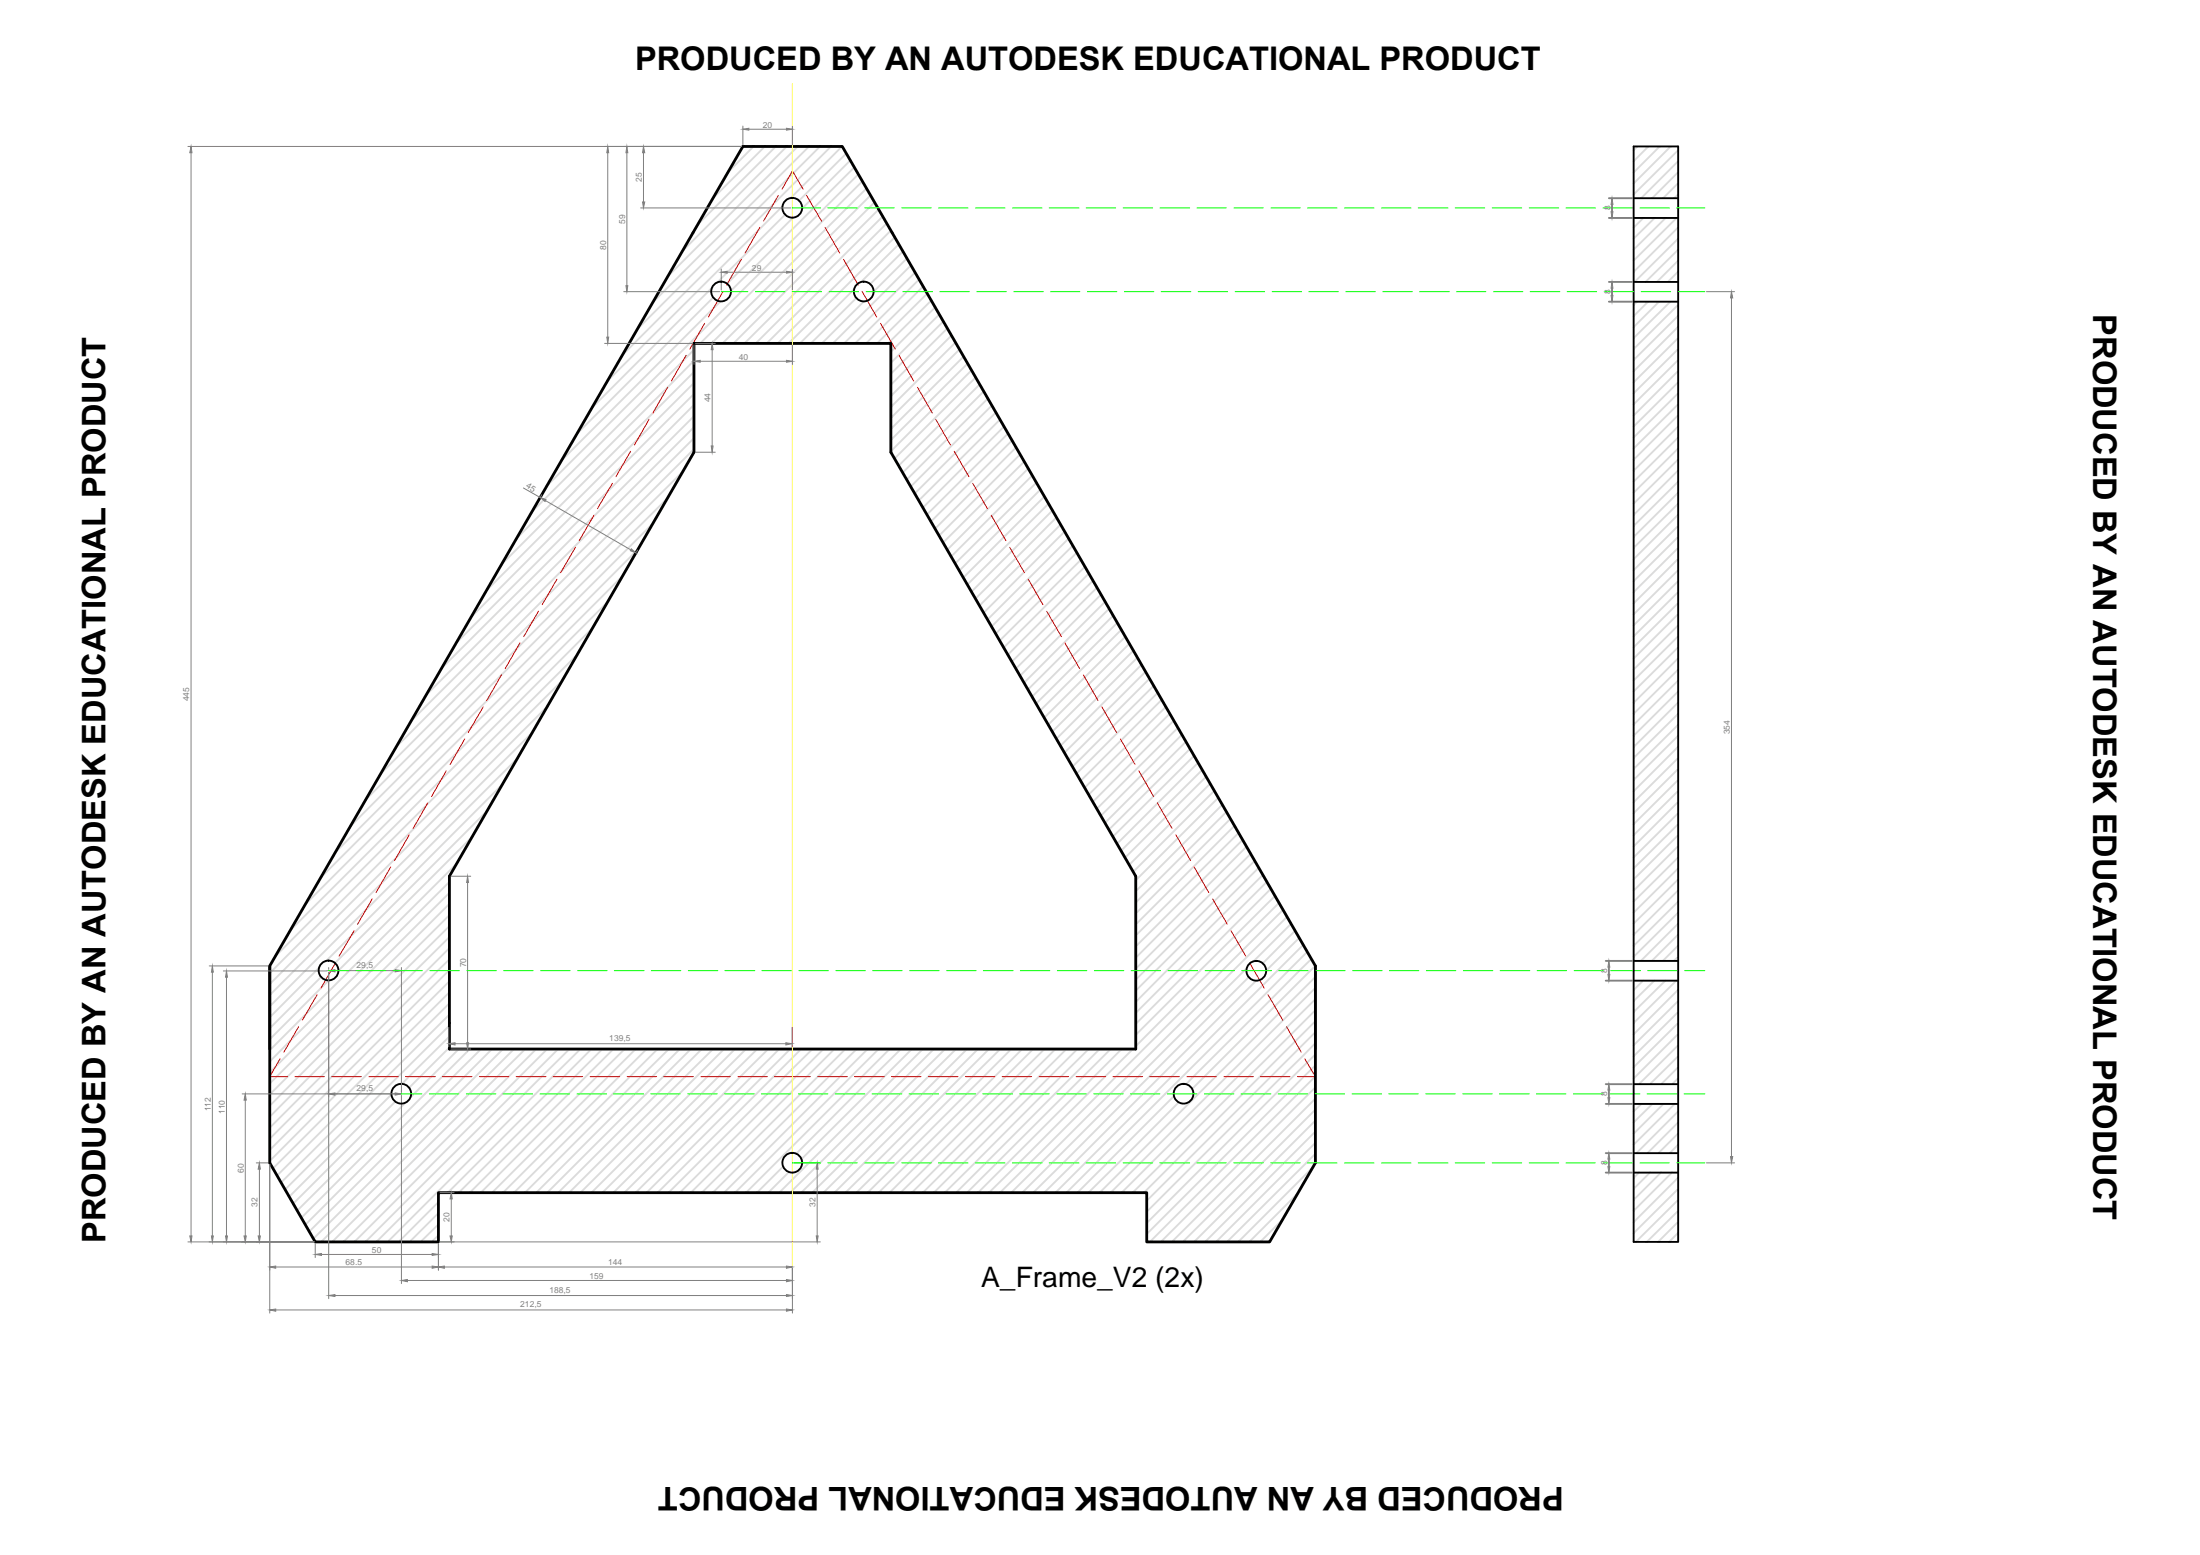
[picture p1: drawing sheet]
<svg xmlns="http://www.w3.org/2000/svg" width="297mm" height="210mm" viewBox="0 0 297 210" stroke-linecap="round" stroke-linejoin="round" font-family="sans-serif">
<!-- layer: 0 -->
<g fill="none" stroke="#dbdbdb" stroke-width=".25">
<path d="M101.7 19.8l-3.4 3.5M103.3 19.8l-7.1 7M104.7 19.8l-10.5 10.5M106.2 19.8l-14 14.1M107.7 19.8l-17.6 17.6M109.2 19.8l-21.1 21.1M110.7 19.8l-24.7 24.7M112.2 19.8l-28.2 28.2M113.7 19.8l-7 7M221.1 19.8l-.5 .5M222.6 19.8l-2 2M224.1 19.8l-3.5 3.5"/>
<path d="M225.6 19.8l-5 5M96.2 38.8l-16.3 16.2M105.7 27.8l-23.7 23.7M106 29l-9.3 9.2M107 29.4l-8.9 8.9M114.3 20.7l-6.4 6.4M114.8 21.6l-6.5 6.5M115.3 22.6l-16.6 16.6M115.4 39l-7.4 7.4M115.9 23.5l-42.1 42.1M116.4 24.5l-21.9 21.9M117 25.4l-20.9 21"/>
<path d="M117.5 26.4l-19.9 20M118.1 27.3l-19.1 19.1M118.6 28.3l-18.1 18.1M119.2 29.2l-17.2 17.2M119.7 30.1l-16.2 16.3M120.3 31.1l-15.3 15.3M120.8 32l-14.3 14.4M121.3 33l-5.1 5.1M121.9 34l-4.4 4.4M122.4 34.9l-4.4 4.5M123 35.8l-10.5 10.6M123.5 36.8l-9.5 9.6"/>
<path d="M124.1 37.7l-8.6 8.7M124.6 38.7l-7.7 7.7M125.2 39.6l-6.8 6.8M221.9 29.4l-1.3 1.3M223.4 29.4l-2.8 2.8M224.9 29.4l-4.3 4.3M226.4 29.4l-5.8 5.8M226.6 20.3l-6 5.9M226.6 21.8l-5 5M226.6 23.2l-3.5 3.6M226.6 24.7l-2 2.1M226.6 26.2l-.6 .6"/>
<path d="M226.6 30.7l-6 6M226.6 32.2l-5.9 5.9M226.6 33.7l-4.4 4.4M226.6 35.2l-2.9 2.9M226.6 36.7l-1.4 1.4M93.7 47.2l-21.9 21.9M93.7 48.7l-24 24M93.7 50.2l-26 26M93.7 51.7l-28 28M93.7 53.2l-30.1 30.1M93.7 54.7l-32.1 32.1M93.7 56.2l-34.2 34.1"/>
<path d="M93.7 57.7l-36.2 36.2M93.7 59.1l-38.2 38.3M96.3 40.2l-18.4 18.3M97.3 40.7l-21.4 21.4M115.6 40.2l-6.1 6.2M116.6 40.7l-5.6 5.7M125.7 40.6l-5.8 5.8M126.3 41.5l-6 6M126.8 42.5l-6.5 6.5M127.4 43.4l-7.1 7.1M127.9 44.3l-7.6 7.6M128.5 45.3l-8.2 8.2"/>
<path d="M129 46.2l-8.7 8.7M129.6 47.2l-9.3 9.2M130.1 48.1l-9.8 9.8M130.7 49.1l-10.4 10.3M131.2 50l-10.9 10.9M131.7 51l-10.9 10.9M132.3 51.9l-11 11M132.8 52.8l-10.9 11M133.4 53.8l-11 10.9M133.9 54.7l-10.9 11M134.5 55.7l-11 10.9M135 56.6l-10.9 11"/>
<path d="M135.6 57.6l-11 10.9M136.1 58.5l-10.9 11M136.6 59.5l-10.9 10.9M221 40.7l-.4 .4M222.5 40.7l-1.9 2M224 40.7l-3.4 3.5M225.5 40.7l-4.9 4.9M226.6 41.1l-6 6M226.6 42.6l-6 6M226.6 44.1l-6 6M226.6 45.6l-6 6M226.6 47.1l-6 6"/>
<path d="M226.6 48.6l-6 6M226.6 50.1l-6 6M226.6 51.6l-6 6M226.6 53.1l-6 6M226.6 54.6l-6 5.9M226.6 56l-6 6.1M226.6 57.6l-6 5.9M226.6 59.1l-6 5.9M84.1 77.7l-40.9 40.8M86.1 74.2l-40.8 40.8M88.2 70.7l-40.9 40.8M90.2 67.1l-40.8 40.9"/>
<path d="M92.3 63.6l-40.9 40.8M93.7 60.6l-40.3 40.3M137.2 60.4l-10.9 11M137.7 61.3l-10.9 11M138.3 62.3l-10.9 10.9M138.8 63.2l-10.9 11M139.4 64.2l-11 10.9M139.9 65.2l-10.9 10.9M140.5 66.1l-11 10.9M141 67l-10.9 11M141.6 68l-11 10.9M142.1 68.9l-10.9 11"/>
<path d="M142.6 69.9l-10.9 10.9M143.2 70.8l-10.9 10.9M143.7 71.8l-10.9 10.9M144.3 72.7l-11 11M144.8 73.7l-10.9 10.9M145.4 74.6l-11 11M145.9 75.6l-10.9 10.9M146.5 76.5l-11 10.9M147 77.4l-10.9 11M147.5 78.4l-10.9 10.9M148.1 79.3l-10.9 11M226.6 60.5l-6 6"/>
<path d="M226.6 62l-6 6M226.6 63.5l-6 6M226.6 65l-6 6M226.6 66.5l-6 6M226.6 68l-6 6M226.6 69.5l-6 6M226.6 71l-6 6M226.6 72.5l-6 5.9M226.6 74l-6 5.9M226.6 75.4l-6 6M226.6 77l-6 5.9M226.6 78.4l-6 6"/>
<path d="M226.6 79.9l-6 6M71.9 98.9l-35.5 35.4M73.9 95.3l-37.5 37.5M76 91.8l-39.6 39.6M78 88.3l-40.9 40.8M80 84.8l-40.8 40.8M82.1 81.2l-40.9 40.9M148.6 80.3l-10.9 10.9M149.2 81.2l-10.9 11M149.7 82.2l-10.9 10.9M150.3 83.1l-11 11M150.8 84.1l-10.9 10.9"/>
<path d="M151.4 85l-11 10.9M151.9 85.9l-10.9 11M152.5 86.9l-11 10.9M153 87.8l-10.9 11M153.6 88.8l-11 10.9M154.1 89.7l-10.9 11M154.7 90.7l-11 10.9M155.2 91.6l-11 11M155.8 92.6l-11 10.9M156.3 93.5l-11 10.9M156.9 94.4l-11 11M157.4 95.4l-11 10.9"/>
<path d="M157.9 96.4l-10.9 10.9M158.5 97.3l-11 10.9M159 98.3l-10.9 10.9M159.6 99.2l-11 10.9M226.6 81.4l-6 6M226.6 82.9l-6 6M226.6 84.4l-6 6M226.6 85.9l-6 6M226.6 87.4l-6 5.9M226.6 88.9l-6 6M226.6 90.4l-6 6M226.6 91.9l-6 5.9"/>
<path d="M226.6 93.3l-6 6M226.6 94.8l-6 6M226.6 96.4l-6 5.9M226.6 97.8l-6 6M226.6 99.3l-6 6M60.7 119l-24.3 24.3M61.7 116.5l-25.3 25.3M63.7 113l-18 18M65.8 109.5l-20.6 20.5M67.8 105.9l-23.8 23.9M69.8 102.4l-33.4 33.4M160.1 100.1l-10.9 11"/>
<path d="M160.7 101.1l-11 10.9M161.2 102l-10.9 10.9M161.8 103l-11 10.9M162.3 103.9l-10.9 11M162.8 104.9l-10.9 10.9M163.4 105.8l-10.9 11M163.9 106.8l-10.9 10.9M164.5 107.7l-11.2 11.1M165 108.6l-11.7 11.7M165.6 109.6l-12.3 12.2M166.1 110.5l-12.8 12.8M166.7 111.5l-13.4 13.3"/>
<path d="M167.2 112.4l-13.9 13.9M167.8 113.4l-14.5 14.4M168.3 114.3l-15 15M168.8 115.3l-15.5 15.5M169.4 116.2l-16.1 16M169.9 117.1l-16.6 16.6M170.5 118.1l-17.2 17.2M171 119l-17.7 17.7M171.6 120l-18.3 18.2M226.6 100.8l-6 6M226.6 102.3l-6 6M226.6 103.8l-6 6"/>
<path d="M226.6 105.3l-6 6M226.6 106.8l-6 5.9M226.6 108.2l-6 6.1M226.6 109.8l-6 5.9M226.6 111.3l-6 5.9M226.6 112.7l-6 6M226.6 114.2l-6 6M226.6 115.7l-6 6M226.6 117.2l-6 6M226.6 118.7l-6 6M43.1 130.6l-6.7 6.7M43.4 131.9l-7 6.9"/>
<path d="M44.3 132.4l-7.9 7.9M60.7 120.5l-24.3 24.3M60.7 122l-24.3 24.3M60.7 123.5l-24.3 24.2M60.7 125l-24.3 24.3M60.7 126.5l-24.3 24.2M60.7 128l-24.3 24.2M60.7 129.5l-24.3 24.2M60.7 131l-24.3 24.2M60.7 139.9l-6.5 6.4M60.7 132.5l-24.3 24.2M60.7 133.9l-23.9 23.8"/>
<path d="M60.7 135.4l-23.3 23.3M60.7 136.9l-22.8 22.7M60.7 138.4l-22.2 22.2M168.3 130.7l-30.3 30.3M168.6 131.9l-29.1 29.1M169.6 132.4l-28.6 28.6M172.1 120.9l-18.8 18.8M172.7 121.9l-19.4 19.3M173.2 122.8l-38.2 38.2M173.8 123.8l-37.3 37.2M174.3 124.7l-5.1 5.1M174.9 125.6l-4.4 4.4"/>
<path d="M175.4 126.6l-4.4 4.5M176 127.6l-33.5 33.4M176.5 128.5l-32.5 32.5M177.1 129.5l-17 16.9M177.6 130.4l-16.6 16.6M177.6 131.9l-29.1 29.1M177.6 133.4l-27.6 27.6M177.6 134.9l-26.2 26.1M177.6 136.4l-24.7 24.6M177.6 137.8l-23.2 23.2M177.6 139.3l-22.8 22.8M221.8 132.4l-1.2 1.2"/>
<path d="M223.4 132.4l-2.8 2.7M224.8 132.4l-4.2 4.2M226.3 132.4l-5.7 5.7M226.6 120.2l-6 6M226.6 121.7l-6 6M226.6 123.2l-6 6M226.6 124.7l-5.1 5M226.6 126.2l-3.6 3.5M226.6 127.6l-2.1 2.1M226.6 129.2l-.6 .5M226.6 133.6l-6 6M226.6 135.1l-6 6"/>
<path d="M226.6 136.6l-6 6M226.6 138.1l-6 6M226.6 139.6l-6 6M52.8 147.7l-13.8 13.8M53.4 148.7l-13.8 13.8M54.7 148.9l-14.6 14.5M60.7 141.4l-5.5 5.5M61.9 141.6l-6.5 6.5M63.4 141.6l-22.7 22.8M65 141.6l-23.8 23.7M66.4 141.6l-24.6 24.6M67.9 141.6l-25.6 25.6"/>
<path d="M69.4 141.6l-26 26M70.9 141.6l-26.1 26M72.4 141.6l-26 26M73.9 141.6l-26 26M75.4 141.6l-26.1 26M76.9 141.6l-26.1 26M78.4 141.6l-26.1 26M79.9 141.6l-19.4 19.4M81.3 141.6l-19.4 19.4M82.8 141.6l-19.4 19.4M84.3 141.6l-19.4 19.4M85.8 141.6l-19.4 19.4"/>
<path d="M87.3 141.6l-19.4 19.4M88.8 141.6l-19.4 19.4M90.3 141.6l-19.4 19.4M91.8 141.6l-19.4 19.4M93.3 141.6l-19.4 19.4M94.8 141.6l-19.4 19.4M96.3 141.6l-19.5 19.4M97.8 141.6l-19.4 19.4M99.2 141.6l-19.3 19.4M100.7 141.6l-19.4 19.4M102.2 141.6l-19.4 19.4M103.7 141.6l-19.4 19.4"/>
<path d="M105.2 141.6l-19.4 19.4M105.8 157.4l-3.6 3.6M106.5 158.2l-2.8 2.8M106.7 141.6l-19.4 19.4M108.2 141.6l-19.4 19.4M109.7 141.6l-19.4 19.4M111.2 141.6l-19.4 19.4M112.7 141.6l-19.4 19.4M114.1 141.6l-19.3 19.4M115.7 141.6l-19.5 19.4M117.2 141.6l-19.4 19.4M118.6 141.6l-19.4 19.4"/>
<path d="M120.1 141.6l-19.4 19.4M121.6 141.6l-14.1 14.1M123.1 141.6l-14.9 14.9M124.6 141.6l-19.4 19.4M126.1 141.6l-19.4 19.4M127.6 141.6l-19.4 19.4M129.1 141.6l-19.4 19.4M130.6 141.6l-19.4 19.4M132.1 141.6l-19.4 19.4M133.5 141.6l-19.4 19.4M135.1 141.6l-19.5 19.4M136.5 141.6l-19.3 19.4"/>
<path d="M138 141.6l-19.4 19.4M139.5 141.6l-19.4 19.4M141 141.6l-19.4 19.4M142.5 141.6l-19.4 19.4M144 141.6l-19.4 19.4M145.5 141.6l-19.4 19.4M147 141.6l-19.4 19.4M148.5 141.6l-19.4 19.4M150 141.6l-19.4 19.4M151.4 141.6l-19.3 19.4M153 141.6l-19.5 19.4M158.5 148l-13 13"/>
<path d="M159.1 148.8l-12.1 12.2M177.3 157.6l-10.1 10M177.6 145.3h.1M177.6 140.8l-22.8 22.8M177.6 142.3l-22.8 22.8M177.6 143.8l-22.8 22.8M177.6 145.3l-22.3 22.3M177.6 146.8l-20.9 20.8M177.6 148.3l-19.4 19.3M177.6 149.8l-17.9 17.8M177.6 151.3l-16.4 16.3M177.6 152.7l-14.9 14.9"/>
<path d="M177.6 154.3l-13.4 13.3M177.6 155.7l-11.9 11.9M221.3 158.3l-.7 .7M221.6 149l-1 1M222.8 158.3l-2.2 2.2M223.1 149l-2.5 2.5M224.3 158.3l-3.7 3.7M224.6 149l-4 4M225.7 158.3l-5.1 5.1M226.1 149l-5.5 5.5M226.6 141.1l-5.3 5.2M226.6 142.6l-3.8 3.7"/>
<path d="M226.6 144.1l-2.3 2.2M226.6 145.5l-.8 .8M226.6 150l-5.6 5.7M226.6 151.5l-4.2 4.2M226.6 153l-2.7 2.7M226.6 154.5l-1.2 1.2M226.6 159l-6 6M59.2 162.3l-5.4 5.3M59.2 163.7l-3.9 3.9M59.2 165.3l-2.4 2.3M59.2 166.8l-.9 .8M173.2 164.6l-3 3"/>
<path d="M175.2 161.1l-6.5 6.5M226.6 160.5l-6 6M226.6 162l-5.7 5.6M226.6 163.4l-4.3 4.2M226.6 164.9l-2.7 2.7M226.6 166.4l-1.2 1.2"/>
</g>
<path d="M93.7 46.4h26.6v14.6l33 57.3v23.3h-92.6v-23.3l33-57.3zM36.4 130.4v26.6l6.2 10.6h16.6v-6.6h95.6v6.6h16.6l6.2-10.6v-26.6l-63.9-110.6h-13.4l-63.9 110.6v11.2" fill="none" stroke="#000" stroke-width=".38"/>
<g fill="none" stroke="#f00" stroke-width=".14">
<path d="M97.6 39.3l-2 3.5M100.1 35l-2 3.5M102.6 30.7l-2 3.5M105.1 26.4l-2 3.4M105.6 25.5l1.4-2.4 1.4 2.4M108.9 26.4l2 3.4M111.4 30.7l2 3.5M113.9 35l2 3.5M116.4 39.3l2 3.5M87.6 56.6l-1.9 3.5M90.1 52.3l-1.9 3.5M92.6 48l-2 3.4"/>
<path d="M95.1 43.6l-2 3.5M118.9 43.6l2 3.5M121.4 48l2 3.4M123.9 52.3l2 3.5M126.3 56.6l2 3.5M75.2 78.2l-2 3.4M77.7 73.9l-2 3.4M80.2 69.6l-2 3.4M82.7 65.2l-2 3.5M85.1 60.9l-1.9 3.4M128.8 60.9l2 3.4M131.3 65.2l2 3.5"/>
<path d="M133.8 69.6l2 3.4M136.3 73.9l2 3.4M138.8 78.2l2 3.4M62.8 99.7l-2 3.5M65.2 95.4l-2 3.5M67.7 91.1l-2 3.5M70.2 86.8l-2 3.5M72.7 82.5l-2 3.4M141.3 82.5l2 3.4M143.8 86.8l2 3.5M146.3 91.1l2 3.5M148.8 95.4l2 3.5"/>
<path d="M151.3 99.7l2 3.5M52.8 117l-2 3.5M55.3 112.7l-2 3.5M57.8 108.4l-2 3.4M60.3 104.1l-2 3.4M153.8 104.1l2 3.4M156.3 108.4l2 3.4M158.8 112.7l2 3.5M161.2 117l2 3.5M40.3 138.6l-2 3.4M42.8 134.3l-2 3.4M45.3 130l-2 3.4"/>
<path d="M47.8 125.6l-2 3.5M50.3 121.3l-2 3.5M163.7 121.3l2 3.5M166.2 125.6l2 3.5M168.7 130l2 3.4M171.2 134.3l2 3.4M173.7 138.6l2 3.4M37.8 142.9l-1.4 2.4h2.4M39.8 145.3h4M44.8 145.3h4M49.8 145.3h4M54.8 145.3h4"/>
<path d="M59.7 145.3h4M64.7 145.3h4M69.7 145.3h4M74.7 145.3h4M79.7 145.3h4M84.7 145.3h4M89.6 145.3h4M94.6 145.3h4M99.6 145.3h4M104.6 145.3h4.8M110.4 145.3h4M115.4 145.3h4"/>
<path d="M120.4 145.3h3.9M125.4 145.3h3.9M130.4 145.3h3.9M135.3 145.3h4M140.3 145.3h4M145.3 145.3h4M150.3 145.3h4M155.3 145.3h3.9M160.2 145.3h4M165.2 145.3h4M170.2 145.3h4M176.2 142.9l1.4 2.4h-2.4"/>
</g>
<path d="M177.6 130.4v11.2" fill="none" stroke="#000" stroke-width=".3"/>
<path d="M107 11.3v159.7" fill="none" stroke="#ff0" stroke-width=".14"/>
<g fill="none" stroke="#808080" stroke-width=".14">
<path d="M25.4 19.8h74.7M100.3 17v2.6M101.1 17.4h5.1M107 17v2.6M25.8 20.6v146.2M82.1 20.6v24.9M84.2 39.4h13M84.6 20.6v18M86.5 28.1h20.3M86.9 20.6v6.7M97.4 36.3v2.9M98.2 36.7h8"/>
<path d="M107 36.3v2.9M230.4 39.4h3.8M81.6 46.4h11.9M93.7 46.6v2.6M93.9 46.4h2.7M94.5 48.8h11.7M96.2 47.2v13M107 46.6v2.6M233.8 40.2v115.9M70.7 65.9l2.2 1.2M73.1 66.8l-.1 .3M73.6 67.6l11.5 6.6"/>
<path d="M86.1 74.3l-.1 .2M93.9 61h2.7M60.9 118.3h2.7M63.1 119.1v21.7M28.3 130.4h7.9M28.7 131.2v35.6M30.2 131.1h14M30.6 131.9v34.9M44.4 130.6v.3M44.4 131.3v44M45.2 131h8.2M54.2 130.6v16.8"/>
<path d="M60.6 138.7v2.6M106.9 138.7v2.6M32.7 147.7h21.3M33.1 148.5v18.3M34.6 157h1.6M35 157.8v9M36.4 157.2v20M54.2 147.9v25.4M60.9 141.6h2.7M61.4 140.9h44.7M107.2 157h3.6M110.3 157.8v9"/>
<path d="M230.4 157h3.8M25.4 167.6h17M37.2 171h21.1M37.2 176.8h69M42.6 167.9v1.9M43.4 169.3h14.9M45.2 174.9h61M55 172.8h51.2M59.2 167.9v3.6M59.4 167.6h51.4M59.4 161h1.9M60 171h46.2"/>
<path d="M60.9 161.8v5M107 171.2v6"/>
</g>
<g fill="#808080" stroke="#808080" stroke-width=".14">
<path d="M60.8 166.8h.3l-.2 .8z"/>
<path d="M60.9 161l.2 .8h-.3z"/>
<path d="M58.3 169.2l.9 .1-.9 .2z"/>
<path d="M42.6 169.3l.8-.1v.3z"/>
<path d="M36.4 171l.8-.1v.3z"/>
<path d="M58.3 170.9l.9 .1-.9 .2z"/>
<path d="M35 157l.2 .8h-.3z"/>
<path d="M34.9 166.8h.3l-.2 .8z"/>
<path d="M54.2 172.8l.8-.1v.3z"/>
<path d="M106.2 172.7l.8 .1-.8 .2z"/>
<path d="M106.2 170.9l.8 .1-.8 .2z"/>
<path d="M59.2 171l.8-.1v.3z"/>
<path d="M44.4 174.9l.8-.1v.2z"/>
<path d="M106.2 174.8l.8 .1-.8 .1z"/>
<path d="M36.4 176.8l.8-.1v.3z"/>
<path d="M106.2 176.7l.8 .1-.8 .2z"/>
<path d="M33.1 147.7l.1 .8h-.3z"/>
<path d="M32.9 166.8h.3l-.1 .8z"/>
<path d="M30.6 131.1l.1 .8h-.2z"/>
<path d="M30.5 166.8h.2l-.1 .8z"/>
<path d="M28.7 130.4l.1 .8h-.3z"/>
<path d="M28.5 166.8h.3l-.1 .8z"/>
<path d="M110.3 157l.2 .8h-.3z"/>
<path d="M110.2 166.8h.3l-.2 .8z"/>
<path d="M60.6 140.9l.8-.1v.3z"/>
<path d="M106.1 140.8l.8 .1-.8 .2z"/>
<path d="M63.1 118.3l.2 .8h-.3z"/>
<path d="M63 140.8h.3l-.2 .8z"/>
<path d="M44.4 131l.8-.1v.3z"/>
<path d="M53.4 130.9l.8 .1-.8 .2z"/>
<path d="M44.4 147.7l.8-.2v.3z"/>
<path d="M53.4 147.5l.8 .2-.8 .1z"/>
<path d="M25.8 19.8l.1 .8h-.3z"/>
<path d="M25.6 166.8h.3l-.1 .8z"/>
<path d="M96.2 46.4l.1 .8h-.3z"/>
<path d="M96 60.2h.3l-.1 .8z"/>
<path d="M93.7 48.8l.8-.2v.3z"/>
<path d="M106.2 48.6l.8 .2-.8 .1z"/>
<path d="M81.9 45.5h.3l-.1 .9z"/>
<path d="M82.1 19.8l.1 .8h-.3z"/>
<path d="M97.4 36.7l.8-.1v.3z"/>
<path d="M106.2 36.6l.8 .1-.8 .2z"/>
<path d="M84.5 38.6h.3l-.2 .8z"/>
<path d="M84.6 19.8l.2 .8h-.3z"/>
<path d="M86.8 27.3h.3l-.2 .8z"/>
<path d="M86.9 19.8l.2 .8h-.3z"/>
<path d="M100.3 17.4l.8-.1v.3z"/>
<path d="M106.2 17.3l.8 .1-.8 .2z"/>
<path d="M217.6 26.8l.2 .8h-.3z"/>
<path d="M217.5 28.6h.3l-.2 .8z"/>
<path d="M217.6 38.1l.2 .8h-.3z"/>
<path d="M217.5 39.9h.3l-.2 .8z"/>
<path d="M217.1 131.5h.3l-.2 .9z"/>
<path d="M217.2 129.7l.2 .9h-.3z"/>
<path d="M217.2 146.3l.2 .9h-.3z"/>
<path d="M217.1 148.2h.3l-.2 .8z"/>
<path d="M217.1 157.5h.3l-.2 .8z"/>
<path d="M217.2 155.7l.2 .8h-.3z"/>
<path d="M85.2 74.1l.7 .5-.8-.3z"/>
<path d="M72.9 67.1l.8 .3-.1 .3z"/>
<path d="M233.7 156.1h.2l-.1 .9z"/>
<path d="M233.8 39.4l.1 .8h-.2z"/>
</g>
<g fill="none" stroke="#000" stroke-width=".25">
<path d="M220.6 19.8h6v147.8h-6zM220.6 26.8h6M220.6 29.4h6M220.6 38.1h6M220.6 40.7h6M220.6 129.7h6M220.6 132.4h6M220.6 149h6M220.6 155.7h6M220.6 146.3h6M220.6 158.3h6"/>
<circle cx="97.4" cy="39.3" r="1.33"/>
<circle cx="107" cy="28" r="1.33"/>
<circle cx="116.6" cy="39.3" r="1.33"/>
<circle cx="44.4" cy="131" r="1.33"/>
<circle cx="169.6" cy="131" r="1.33"/>
<circle cx="54.2" cy="147.6" r="1.33"/>
<circle cx="107" cy="157" r="1.33"/>
<circle cx="159.8" cy="147.6" r="1.33"/>
</g>
<g fill="none" stroke="#0f0" stroke-width=".14">
<path d="M97.4 39.4h3.6M102 39.4h4M106.9 39.4h4M107 28.1h3.8M111.8 28.1h4M111.9 39.4h4M116.8 28.1h3.9M116.9 39.4h4M121.8 28.1h3.9M121.9 39.4h4M126.7 28.1h4M126.9 39.4h4"/>
<path d="M131.7 28.1h4M131.9 39.4h4M136.7 28.1h4M136.9 39.4h4M141.7 28.1h4M141.8 39.4h4M146.7 28.1h3.9M146.8 39.4h4M151.7 28.1h3.9M151.8 39.4h4M156.6 28.1h4M156.8 39.4h4"/>
<path d="M161.6 28.1h4M161.8 39.4h3.9M166.6 28.1h4M166.8 39.4h3.9M171.6 28.1h4M171.8 39.4h3.9M176.5 28.1h4M176.7 39.4h4M181.5 28.1h4M181.7 39.4h4M186.5 28.1h4M186.7 39.4h4"/>
<path d="M191.5 28.1h4M191.7 39.4h4M196.5 28.1h4M196.7 39.4h3.9M201.5 28.1h4M201.6 39.4h4M206.5 28.1h4M206.6 39.4h4M211.4 28.1h4M211.6 39.4h4M216.4 28.1h4M216.6 39.4h4"/>
<path d="M221.4 28.1h4M221.6 39.4h4M226.4 28.1h3.8M226.5 39.4h3.7M44.4 131h2.7M48.1 131h4M53.1 131h3.9M58.1 131h3.9M63 131h4M68 131h4M73 131h4M78 131h4"/>
<path d="M82.9 131h4.1M87.9 131h4M92.9 131h4M97.9 131h4M102.9 131h4M107.9 131h4M112.9 131h4M117.8 131h4M122.8 131h4M127.8 131h4M132.8 131h4M137.8 131h3.9"/>
<path d="M142.8 131h3.9M147.8 131h3.9M152.7 131h4M157.7 131h4M162.7 131h4M167.7 131h4M172.6 131h4M177.6 131h4M182.6 131h4M187.6 131h4M192.6 131h4M197.6 131h4"/>
<path d="M202.5 131h4.1M207.5 131h4M212.5 131h4M217.5 131h4M222.5 131h4M227.5 131h2.7M54.2 147.7h2.8M58 147.7h3.9M63 147.7h3.9M67.9 147.7h4M72.9 147.7h4M77.9 147.7h4"/>
<path d="M82.9 147.7h4M87.9 147.7h3.9M92.9 147.7h3.9M97.8 147.7h4M102.8 147.7h4M107 157h3.8M107.8 147.7h4M111.8 157h4M112.8 147.7h4M116.8 157h3.9M117.7 147.7h4.1M121.8 157h3.9"/>
<path d="M122.7 147.7h4M126.7 157h4M127.7 147.7h4M131.7 157h4M132.7 147.7h4M136.7 157h4M137.7 147.7h4M141.7 157h4M142.7 147.7h4M146.7 157h3.9M147.7 147.7h4M151.7 157h3.9"/>
<path d="M152.6 147.7h4M156.6 157h4M157.6 147.7h4M161.6 157h4M162.6 147.7h4M166.6 157h4M167.6 147.7h4M171.6 157h4M172.6 147.7h3.9M176.5 157h4M177.6 147.7h3.9M181.5 157h4"/>
<path d="M182.6 147.7h3.9M186.5 157h4M187.5 147.7h4M191.5 157h4M192.5 147.7h4M196.5 157h4M197.5 147.7h4M201.5 157h4M202.5 147.7h4M206.5 157h4M207.4 147.7h4M211.4 157h4"/>
<path d="M212.4 147.7h4M216.4 157h4M217.4 147.7h4M221.4 157h4M222.4 147.7h4M226.4 157h3.8M227.4 147.7h2.8"/>
</g>
<g fill="none" stroke="#808080" stroke-width=".25">
<path d="M217.2 26.8h3.2M217.2 29.4h3.2M217.2 38.1h3.2M217.6 27.6v1M217.6 38.9v1M217.2 40.7h3.2M216.8 132.4h3.6M216.8 129.7h3.6M217.2 130.6v.9M216.8 146.3h3.6M216.8 149h3.6M216.8 158.3h3.6"/>
<path d="M216.8 155.7h3.6M217.2 147.2v1M217.2 156.5v1"/>
</g>
<g font-size="4.4">
<text x="85.7" y="9.4">PRODUCED BY AN AUTODESK EDUCATIONAL PRODUCT</text>
<text x="282.6" y="42.4" transform="rotate(90 282.6 42.4)">PRODUCED BY AN AUTODESK EDUCATIONAL PRODUCT</text>
<text x="14.2" y="167.8" transform="rotate(-90 14.2 167.8)">PRODUCED BY AN AUTODESK EDUCATIONAL PRODUCT</text>
<text x="211.1" y="200.8" transform="rotate(180 211.1 200.8)">PRODUCED BY AN AUTODESK EDUCATIONAL PRODUCT</text>
</g>
<text font-size="3.8" x="132.5" y="173.7">A_Frame_V2 (2x)</text>
<g font-size="1.1" fill="#808080">
<text x="103" y="17.2">20</text>
<text x="86.7" y="24.6" transform="rotate(-90 86.7 24.6)">25</text>
<text x="217.4" y="28.4" transform="rotate(-90 217.4 28.4)">8</text>
<text x="81.8" y="33.7" transform="rotate(-90 81.8 33.7)">80</text>
<text x="84.4" y="30.2" transform="rotate(-90 84.4 30.2)">59</text>
<text x="101.5" y="36.5">29</text>
<text x="217.4" y="39.7" transform="rotate(-90 217.4 39.7)">8</text>
<text x="99.8" y="48.6">40</text>
<text x="95.9" y="54.3" transform="rotate(-90 95.9 54.3)">44</text>
<text x="71" y="65.7" transform="rotate(32 71 65.7)">45</text>
<text x="25.5" y="94.7" transform="rotate(-90 25.5 94.7)">445</text>
<text x="233.6" y="99.1" transform="rotate(-90 233.6 99.1)">354</text>
<text x="48.1" y="130.6">29,5</text>
<text x="62.9" y="130.6" transform="rotate(-90 62.9 130.6)">70</text>
<text x="217" y="131.4" transform="rotate(-90 217 131.4)">8</text>
<text x="82.3" y="140.5">139,5</text>
<text x="48.1" y="147.3">29,5</text>
<text x="217" y="148" transform="rotate(-90 217 148)">8</text>
<text x="28.5" y="150" transform="rotate(-90 28.5 150)">112</text>
<text x="30.4" y="150.4" transform="rotate(-90 30.4 150.4)">110</text>
<text x="32.9" y="158.3" transform="rotate(-90 32.9 158.3)">60</text>
<text x="217" y="157.3" transform="rotate(-90 217 157.3)">8</text>
<text x="34.8" y="162.9" transform="rotate(-90 34.8 162.9)">32</text>
<text x="60.7" y="165" transform="rotate(-90 60.7 165)">20</text>
<text x="110.1" y="162.9" transform="rotate(-90 110.1 162.9)">32</text>
<text x="46.7" y="170.8">68.5</text>
<text x="50.2" y="169.1">50</text>
<text x="79.6" y="172.6">159</text>
<text x="82.1" y="170.8">144</text>
<text x="70.2" y="176.5">212,5</text>
<text x="74.2" y="174.5">188,5</text>
</g>
</svg>
